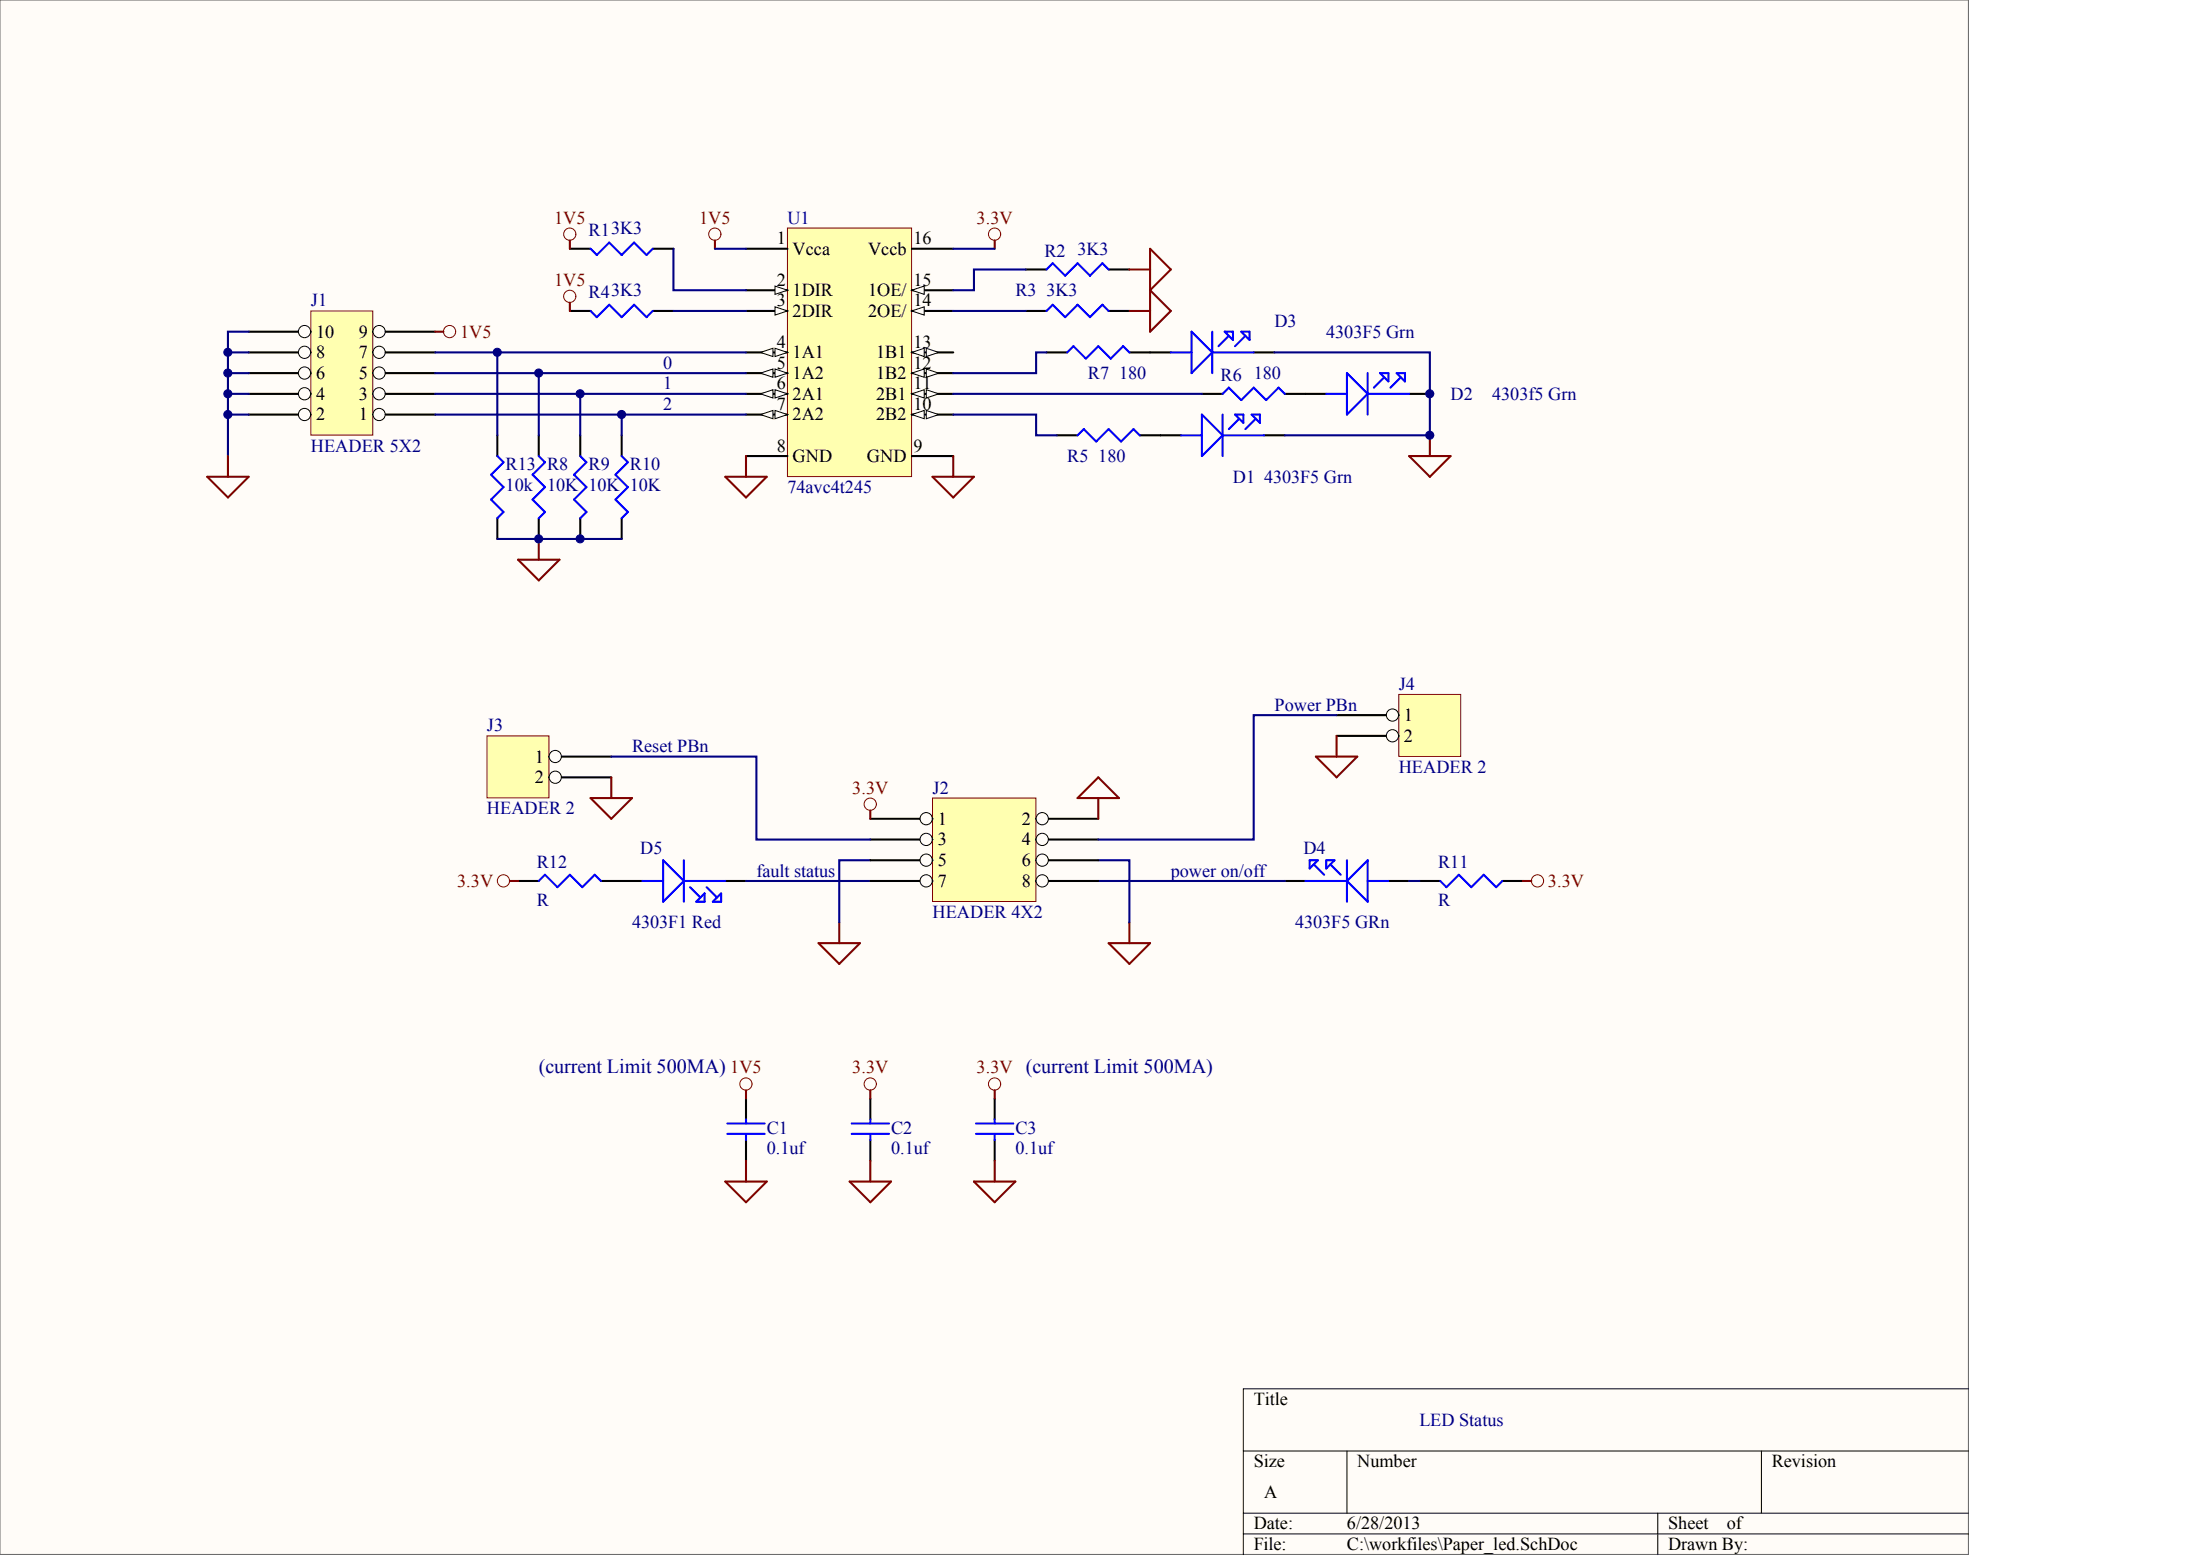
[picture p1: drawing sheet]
<svg xmlns="http://www.w3.org/2000/svg" width="840mm" height="594mm" viewBox="0 0 840 594" stroke-linecap="round" stroke-linejoin="round" font-family="sans-serif">
<path d="M0 0h751.2v593.1h-751.2z" fill="#fffcf8" stroke="#696969" stroke-width=".38"/>
<path d="M751.3 529.9h-276.8v63.3M474.5 553.6h276.8M514.1 553.6v23.8M672.2 553.6v23.8M474.5 577.4h276.8M632.7 577.4v15.8M474.5 585.3h276.8" fill="none" stroke="#000" stroke-width=".38"/>
<path d="M300.5 87h47.4v94.8h-47.4z" fill="#ffffb0" stroke="#800000" stroke-width=".38"/>
<path d="M284.7 158.2h15.8M284.7 174h15.8" fill="none" stroke="#000" stroke-width=".79"/>
<g fill="#fffcf8" stroke="#000" stroke-width=".38">
<path d="M295.8 156.6l4.7 1.6-4.7 1.6z"/>
<path d="M290.2 158.2l4.8-1.6v3.2z"/>
</g>
<path d="M284.7 150.3h15.8" fill="none" stroke="#000" stroke-width=".79"/>
<g fill="#fffcf8" stroke="#000" stroke-width=".38">
<path d="M295.8 148.7l4.7 1.6-4.7 1.6z"/>
<path d="M290.2 150.3l4.8-1.6v3.2z"/>
</g>
<path d="M284.7 142.4h15.8" fill="none" stroke="#000" stroke-width=".79"/>
<g fill="#fffcf8" stroke="#000" stroke-width=".38">
<path d="M295.8 140.8l4.7 1.6-4.7 1.6z"/>
<path d="M290.2 142.4l4.8-1.6v3.2z"/>
</g>
<path d="M284.7 134.5h15.8" fill="none" stroke="#000" stroke-width=".79"/>
<g fill="#fffcf8" stroke="#000" stroke-width=".38">
<path d="M295.8 132.9l4.7 1.6-4.7 1.5z"/>
<path d="M290.2 134.5l4.8-1.6v3.1z"/>
</g>
<path d="M348 134.5h15.8" fill="none" stroke="#000" stroke-width=".79"/>
<g fill="#fffcf8" stroke="#000" stroke-width=".38">
<path d="M348 134.5l4.7-1.6v3.1z"/>
<path d="M353.5 132.9l4.8 1.6-4.8 1.5z"/>
</g>
<path d="M348 142.4h15.8" fill="none" stroke="#000" stroke-width=".79"/>
<g fill="#fffcf8" stroke="#000" stroke-width=".38">
<path d="M348 142.4l4.7-1.6v3.2z"/>
<path d="M353.5 140.8l4.8 1.6-4.8 1.6z"/>
</g>
<path d="M348 150.3h15.8" fill="none" stroke="#000" stroke-width=".79"/>
<g fill="#fffcf8" stroke="#000" stroke-width=".38">
<path d="M348 150.3l4.7-1.6v3.2z"/>
<path d="M353.5 148.7l4.8 1.6-4.8 1.6z"/>
</g>
<path d="M348 158.2h15.8" fill="none" stroke="#000" stroke-width=".79"/>
<g fill="#fffcf8" stroke="#000" stroke-width=".38">
<path d="M348 158.2l4.7-1.6v3.2z"/>
<path d="M353.5 156.6l4.8 1.6-4.8 1.6z"/>
</g>
<path d="M348 118.6h15.8M348 174h15.8" fill="none" stroke="#000" stroke-width=".79"/>
<path d="M348 118.6l4.7-1.5v3.1z" fill="#fffcf8" stroke="#000" stroke-width=".38"/>
<path d="M348 110.7h15.8" fill="none" stroke="#000" stroke-width=".79"/>
<path d="M348 110.7l4.7-1.5v3.1z" fill="#fffcf8" stroke="#000" stroke-width=".38"/>
<path d="M284.7 94.9h15.8M348 94.9h15.8M284.7 110.7h15.8" fill="none" stroke="#000" stroke-width=".79"/>
<path d="M295.8 109.2l4.7 1.5-4.7 1.6z" fill="#fffcf8" stroke="#000" stroke-width=".38"/>
<path d="M284.7 118.6h15.8" fill="none" stroke="#000" stroke-width=".79"/>
<path d="M295.8 117.1l4.7 1.5-4.7 1.6z" fill="#fffcf8" stroke="#000" stroke-width=".38"/>
<path d="M118.6 118.6h23.7v47.4h-23.7z" fill="#ffffb0" stroke="#800000" stroke-width=".38"/>
<path d="M142.4 158.2h23.7" fill="none" stroke="#000" stroke-width=".79"/>
<circle cx="144.7" cy="158.2" r="2.33" fill="#fffcf8" stroke="#000" stroke-width=".38"/>
<path d="M94.9 158.2h23.7" fill="none" stroke="#000" stroke-width=".79"/>
<circle cx="116.2" cy="158.2" r="2.33" fill="#fffcf8" stroke="#000" stroke-width=".38"/>
<path d="M142.4 150.3h23.7" fill="none" stroke="#000" stroke-width=".79"/>
<circle cx="144.7" cy="150.2" r="2.33" fill="#fffcf8" stroke="#000" stroke-width=".38"/>
<path d="M94.9 150.3h23.7" fill="none" stroke="#000" stroke-width=".79"/>
<circle cx="116.2" cy="150.2" r="2.33" fill="#fffcf8" stroke="#000" stroke-width=".38"/>
<path d="M142.4 142.4h23.7" fill="none" stroke="#000" stroke-width=".79"/>
<circle cx="144.7" cy="142.3" r="2.33" fill="#fffcf8" stroke="#000" stroke-width=".38"/>
<path d="M94.9 142.4h23.7" fill="none" stroke="#000" stroke-width=".79"/>
<circle cx="116.2" cy="142.3" r="2.33" fill="#fffcf8" stroke="#000" stroke-width=".38"/>
<path d="M142.4 134.5h23.7" fill="none" stroke="#000" stroke-width=".79"/>
<circle cx="144.7" cy="134.4" r="2.33" fill="#fffcf8" stroke="#000" stroke-width=".38"/>
<path d="M94.9 134.5h23.7" fill="none" stroke="#000" stroke-width=".79"/>
<circle cx="116.2" cy="134.4" r="2.33" fill="#fffcf8" stroke="#000" stroke-width=".38"/>
<path d="M142.4 126.6h23.7" fill="none" stroke="#000" stroke-width=".79"/>
<circle cx="144.7" cy="126.5" r="2.33" fill="#fffcf8" stroke="#000" stroke-width=".38"/>
<path d="M94.9 126.6h23.7" fill="none" stroke="#000" stroke-width=".79"/>
<circle cx="116.2" cy="126.5" r="2.33" fill="#fffcf8" stroke="#000" stroke-width=".38"/>
<path d="M533.8 265h23.7v23.6h-23.7z" fill="#ffffb0" stroke="#800000" stroke-width=".38"/>
<path d="M510.1 272.9h23.7" fill="none" stroke="#000" stroke-width=".79"/>
<circle cx="531.4" cy="272.8" r="2.33" fill="#fffcf8" stroke="#000" stroke-width=".38"/>
<path d="M510.1 280.8h23.7" fill="none" stroke="#000" stroke-width=".79"/>
<circle cx="531.4" cy="280.7" r="2.33" fill="#fffcf8" stroke="#000" stroke-width=".38"/>
<path d="M185.8 280.8h23.7v23.6h-23.7z" fill="#ffffb0" stroke="#800000" stroke-width=".38"/>
<path d="M209.6 288.7h23.7" fill="none" stroke="#000" stroke-width=".79"/>
<circle cx="211.9" cy="288.6" r="2.33" fill="#fffcf8" stroke="#000" stroke-width=".38"/>
<path d="M209.6 296.6h23.7" fill="none" stroke="#000" stroke-width=".79"/>
<circle cx="211.9" cy="296.6" r="2.33" fill="#fffcf8" stroke="#000" stroke-width=".38"/>
<g fill="none" stroke="#000080" stroke-width=".79">
<path d="M257 94.9v15.8h27.7M272.8 94.9h11.9M363.8 94.9h15.8M257 118.6h27.7M363.8 118.6h27.7M391.5 102.8h-19.8v7.9h-7.9M94.9 134.5h-7.9v39.5M94.9 126.6h-7.9v7.9M399.4 134.5h-4v7.9h-31.6M87 158.2h7.9M87 150.3h7.9M87 142.4h7.9"/>
<path d="M166.1 158.2h118.6M166.1 150.3h118.6M166.1 142.4h118.6M205.6 142.4v23.7M221.4 150.3v15.8M237.3 158.2v7.9M363.8 158.2h31.6v7.9h7.9M363.8 150.3h94.9M284.7 336.1h47.5M332.2 328.2h-11.9v23.8M419.2 328.2h11.8v23.8M419.2 336.1h71.1"/>
<path d="M537.8 336.1h3.9"/>
</g>
<g fill="none" stroke="#800000" stroke-width=".79">
<path d="M217.5 91.8v3.1M272.8 91.8v3.1M379.6 91.8v3.1M438.9 94.9l7.9 7.9-7.9 7.9 7.9 7.9-7.9 8zM217.5 115.5v3.1M431 102.8h7.9M431 118.6h7.9M87 174v7.9M284.7 174v7.9M363.8 174v7.9M537.8 174h15.8l-7.9 7.9zM545.7 166.1v7.9"/>
<path d="M79.1 181.9h15.8l-7.9 7.9zM276.8 181.9h15.8l-7.9 7.9zM355.9 181.9h15.8l-7.9 7.9zM197.7 213.6h15.8l-7.9 7.9zM205.6 205.6v8M233.3 296.6v7.9M502.2 288.7h15.8l-7.9 7.9zM510.1 280.8v7.9M225.4 304.5h15.8l-7.9 7.9zM194.5 336.1h3.2M581.3 336.1h3.1M312.4 359.9h15.8l-7.9 7.9z"/>
<path d="M320.3 352v7.9M423.1 359.9h15.8l-7.9 7.9zM431 352v7.9M284.7 416v3.2M332.2 416v3.2M379.6 416v3.2M276.8 450.8h15.8l-7.9 7.9zM284.7 442.9v7.9M324.2 450.8h15.9l-7.9 7.9zM332.2 442.9v7.9M371.7 450.8h15.8l-7.9 7.9zM379.6 442.9v7.9"/>
</g>
<g fill="none" stroke="#000" stroke-width=".79">
<path d="M217.5 94.9h7.9M249.1 94.9h7.9M217.5 118.6h7.9M249.1 118.6h7.9M391.5 118.6h7.9M391.5 102.8h7.9M423.1 118.6h7.9M423.1 102.8h7.9M399.4 134.5h7.9M431 134.5h15.8M478.5 134.5h7.9M458.7 150.3h7.9"/>
<path d="M490.3 150.3h15.8M537.8 150.3h7.9M205.6 166.1v7.9M221.4 166.1v7.9M237.3 166.1v7.9M403.3 166.1h7.9M435 166.1h15.8M482.4 166.1h7.9M205.6 197.7v7.9M221.4 197.7v7.9M237.3 197.7v7.9M197.7 336.1h7.9"/>
<path d="M229.3 336.1h15.9M276.8 336.1h7.9M490.3 336.1h7.9M529.9 336.1h7.9M541.7 336.1h7.9M573.4 336.1h7.9M284.7 419.2v7.9M332.2 419.2v7.9M379.6 419.2v7.9M284.7 435v7.9M332.2 435v7.9M379.6 435v7.9"/>
</g>
<g fill="none" stroke="#00f" stroke-width=".79">
<path d="M225.4 94.9l2.4 2.4 4.7-4.8 4.8 4.8 4.7-4.8 4.7 4.8 2.4-2.4M225.4 118.6l2.4 2.4 4.7-4.7 4.8 4.7 4.7-4.7 4.7 4.7 2.4-2.4M399.4 102.8l2.4-2.3 4.7 4.7 4.7-4.7 4.8 4.7 4.7-4.7 2.4 2.3M399.4 118.6l2.4-2.3 4.7 4.7 4.7-4.7 4.8 4.7 4.7-4.7 2.4 2.3M407.3 134.5l2.4-2.4 4.7 4.7 4.8-4.7 4.7 4.7 4.7-4.7 2.4 2.4M446.8 134.5h7.9M454.7 126.6l7.9 7.9-7.9 7.9zM462.6 126.6v15.8M462.6 134.5h15.9M467.4 126.6h3.2v3.1zM469 128.1l-4 4M473.7 126.6h3.2v3.1z"/>
<path d="M475.3 128.1l-4 4M458.7 158.2l7.9 7.9-7.9 7.9zM466.6 158.2v15.8M466.6 150.3l2.4-2.4 4.7 4.8 4.8-4.8 4.7 4.8 4.8-4.8 2.3 2.4M471.3 158.2h3.2v3.2zM472.9 159.8l-3.9 3.9M477.7 158.2h3.1v3.2zM479.3 159.8l-4 3.9M506.1 150.3h8M514.1 142.4l7.9 7.9-7.9 7.9zM522 142.4v15.8M522 150.3h15.8"/>
<path d="M526.7 142.4h3.2v3.1zM528.3 144l-4 3.9M533 142.4h3.2v3.1zM534.6 144l-3.9 3.9M205.6 174l2.4 2.4-4.8 4.7 4.8 4.8-4.8 4.7 4.8 4.8-2.4 2.3M221.4 174l2.4 2.4-4.7 4.7 4.7 4.8-4.7 4.7 4.7 4.8-2.4 2.3M237.3 174l2.3 2.4-4.7 4.7 4.7 4.8-4.7 4.7 4.7 4.8-2.3 2.3M411.2 166.1l2.4-2.4 4.8 4.8 4.7-4.8 4.7 4.8 4.8-4.8 2.4 2.4M450.8 166.1h7.9M466.6 166.1h15.8M205.6 336.1l2.4-2.3 4.7 4.7 4.8-4.7 4.7 4.7 4.8-4.7 2.3 2.3M245.2 336.1h7.9"/>
<path d="M253.1 328.2l7.9 7.9-7.9 8zM261 328.2v15.9M261 336.1h15.8M263.4 338.5l3.9 4M269.7 338.5l3.9 4M498.2 336.1h15.9M499.8 328.2h3.2l-3.2 3.2zM501.4 329.8l4 4M506.1 328.2h3.2l-3.2 3.2zM507.7 329.8l4 4M514.1 328.2v15.9M522 328.2v15.9l-7.9-8z"/>
<path d="M522 336.1h7.9M549.6 336.1l2.4 2.4 4.8-4.7 4.7 4.7 4.7-4.7 4.8 4.7 2.4-2.4M268.9 340.9v3.2h-3.2zM275.2 340.9v3.2h-3.1zM277.6 432.6h14.2M277.6 428.7h14.2M284.7 427.1v1.6M284.7 432.6v2.4M325 432.6h14.3M325 428.7h14.3M332.2 427.1v1.6M332.2 432.6v2.4"/>
<path d="M372.5 432.6h14.2M372.5 428.7h14.2M379.6 427.1v1.6M379.6 432.6v2.4"/>
</g>
<g fill="none" stroke="#800000" stroke-width=".38">
<circle cx="217.4" cy="89.3" r="2.33"/>
<circle cx="272.8" cy="89.3" r="2.33"/>
<circle cx="379.6" cy="89.3" r="2.33"/>
<circle cx="217.4" cy="113.1" r="2.33"/>
<circle cx="192.1" cy="336.1" r="2.33"/>
<circle cx="586.8" cy="336.1" r="2.33"/>
<circle cx="284.7" cy="413.6" r="2.33"/>
<circle cx="332.1" cy="413.6" r="2.33"/>
<circle cx="379.6" cy="413.6" r="2.33"/>
</g>
<path d="M355.9 304.5h39.4v39.5h-39.4z" fill="#ffffb0" stroke="#800000" stroke-width=".38"/>
<path d="M332.2 312.4h23.7" fill="none" stroke="#000" stroke-width=".79"/>
<circle cx="353.5" cy="312.4" r="2.33" fill="#fffcf8" stroke="#000" stroke-width=".38"/>
<path d="M395.4 312.4h23.8" fill="none" stroke="#000" stroke-width=".79"/>
<circle cx="397.8" cy="312.4" r="2.33" fill="#fffcf8" stroke="#000" stroke-width=".38"/>
<path d="M332.2 320.3h23.7" fill="none" stroke="#000" stroke-width=".79"/>
<circle cx="353.5" cy="320.3" r="2.33" fill="#fffcf8" stroke="#000" stroke-width=".38"/>
<path d="M395.4 320.3h23.8" fill="none" stroke="#000" stroke-width=".79"/>
<circle cx="397.8" cy="320.3" r="2.33" fill="#fffcf8" stroke="#000" stroke-width=".38"/>
<path d="M332.2 328.2h23.7" fill="none" stroke="#000" stroke-width=".79"/>
<circle cx="353.5" cy="328.2" r="2.33" fill="#fffcf8" stroke="#000" stroke-width=".38"/>
<path d="M395.4 328.2h23.8" fill="none" stroke="#000" stroke-width=".79"/>
<circle cx="397.8" cy="328.2" r="2.33" fill="#fffcf8" stroke="#000" stroke-width=".38"/>
<path d="M332.2 336.1h23.7" fill="none" stroke="#000" stroke-width=".79"/>
<circle cx="353.5" cy="336.1" r="2.33" fill="#fffcf8" stroke="#000" stroke-width=".38"/>
<path d="M395.4 336.1h23.8" fill="none" stroke="#000" stroke-width=".79"/>
<circle cx="397.8" cy="336.1" r="2.33" fill="#fffcf8" stroke="#000" stroke-width=".38"/>
<path d="M166.1 134.5h118.6M189.8 134.5v31.6M486.4 134.5h59.3v31.6h-55.4M189.8 205.6h47.5M510.1 272.9h-31.6v47.4h-59.3M233.3 288.7h55.4v31.6h43.5" fill="none" stroke="#000080" stroke-width=".79"/>
<g fill="none" stroke="#800000" stroke-width=".38">
<circle cx="171.6" cy="126.5" r="2.33"/>
<circle cx="332.1" cy="306.8" r="2.33"/>
</g>
<path d="M166.1 126.6h3.1M419.2 296.6l7.9 7.9h-15.9zM332.2 309.3v3.1M419.2 304.5v7.9" fill="none" stroke="#800000" stroke-width=".79"/>
<path d="M189.8 166.1v7.9M189.8 197.7v7.9" fill="none" stroke="#000" stroke-width=".79"/>
<path d="M189.8 174l2.4 2.4-4.8 4.7 4.8 4.8-4.8 4.7 4.8 4.8-2.4 2.3" fill="none" stroke="#00f" stroke-width=".79"/>
<g fill="#000080" stroke="#000080" stroke-width=".38">
<circle cx="87" cy="158.2" r="1.54"/>
<circle cx="87" cy="150.2" r="1.54"/>
<circle cx="87" cy="142.3" r="1.54"/>
<circle cx="87" cy="134.4" r="1.54"/>
<circle cx="189.8" cy="134.4" r="1.54"/>
<circle cx="205.6" cy="205.6" r="1.54"/>
<circle cx="205.6" cy="142.3" r="1.54"/>
<circle cx="221.4" cy="205.6" r="1.54"/>
<circle cx="221.4" cy="150.2" r="1.54"/>
<circle cx="237.2" cy="158.2" r="1.54"/>
<circle cx="545.6" cy="166.1" r="1.54"/>
<circle cx="545.6" cy="150.2" r="1.54"/>
</g>
<text font-size="7.7" fill="#000080" x="205.6" y="409.4">(current Limit 500MA) 1V5</text>
<g font-size="7" fill="#800000">
<text x="211.5" y="85.3">1V5</text>
<text x="266.8" y="85.3">1V5</text>
<text x="372.7" y="85.3">3.3V</text>
<text x="211.5" y="109">1V5</text>
<text x="175.6" y="128.8">1V5</text>
<text x="325.3" y="302.8">3.3V</text>
<text x="174.5" y="338.4">3.3V</text>
<text x="590.8" y="338.4">3.3V</text>
<text x="325.3" y="409.6">3.3V</text>
<text x="372.7" y="409.6">3.3V (current Limit 500MA)</text>
</g>
<g font-size="7" fill="#000080">
<text x="300.5" y="85.3">U1</text>
<text x="224.6" y="90">R13K3</text>
<text x="398.6" y="98">R2</text>
<text x="411.2" y="97.2">3K3</text>
<text x="224.6" y="113.8">R43K3</text>
<text x="387.5" y="113">R3</text>
<text x="399.4" y="113">3K3</text>
<text x="118.6" y="116.9">J1</text>
<text x="486.4" y="124.8">D3</text>
<text x="506.1" y="128.8">4303F5 Grn</text>
<text x="253.1" y="140.7">0</text>
<text x="253.1" y="148.6">1</text>
<text x="415.2" y="144.6">R7</text>
<text x="427.1" y="144.6">180</text>
<text x="465.8" y="145.4">R6</text>
<text x="478.5" y="144.6">180</text>
<text x="553.6" y="152.5">D2</text>
<text x="569.4" y="152.5">4303f5 Grn</text>
<text x="253.1" y="156.5">2</text>
<text x="118.6" y="172.3">HEADER 5X2</text>
<text x="193" y="179.4">R13 R8</text>
<text x="224.6" y="179.4">R9</text>
<text x="240.4" y="179.4">R10</text>
<text x="407.3" y="176.3">R5</text>
<text x="419.2" y="176.3">180</text>
<text x="470.6" y="184.2">D1</text>
<text x="482.4" y="184.2">4303F5 Grn</text>
<text x="193" y="187.3">10k</text>
<text x="208.8" y="187.3">10K 10K 10K</text>
<text x="300.5" y="188.1">74avc4t245</text>
<text x="533.8" y="263.3">J4</text>
<text x="486.4" y="271.2">Power PBn</text>
<text x="185.8" y="279.1">J3</text>
<text x="241.2" y="287">Reset PBn</text>
<text x="533.8" y="294.9">HEADER 2</text>
<text x="355.9" y="302.8">J2</text>
<text x="185.8" y="310.7">HEADER 2</text>
<text x="244.4" y="325.7">D5</text>
<text x="497.4" y="325.7">D4</text>
<text x="204.8" y="331.3">R12</text>
<text x="288.7" y="334.4">fault status</text>
<text x="446.8" y="334.4">power on/off</text>
<text x="548.8" y="331.3">R11</text>
<text x="204.8" y="345.5">R</text>
<text x="548.8" y="345.5">R</text>
<text x="355.9" y="350.3">HEADER 4X2</text>
<text x="241.2" y="354.2">4303F1 Red</text>
<text x="494.3" y="354.2">4303F5 GRn</text>
<text x="292.6" y="432.5">C1</text>
<text x="340.1" y="432.5">C2</text>
<text x="387.5" y="432.5">C3</text>
<text x="292.6" y="440.4">0.1uf</text>
<text x="340.1" y="440.4">0.1uf</text>
<text x="387.5" y="440.4">0.1uf</text>
<text x="541.7" y="544">LED Status</text>
</g>
<g font-size="7">
<text x="296.4" y="93.2">1</text>
<text x="348.6" y="93.2">16</text>
<text x="302.5" y="97.2">Vcca</text>
<text x="331.3" y="97.2">Vccb</text>
<text x="296.4" y="109">2</text>
<text x="302.5" y="113">1DIR</text>
<text x="331.3" y="113">1OE/</text>
<text x="348.6" y="109">15</text>
<text x="296.4" y="116.9">3</text>
<text x="348.6" y="116.9">14</text>
<text x="302.5" y="120.9">2DIR</text>
<text x="331.3" y="120.9">2OE/</text>
<text x="120.6" y="128.8">10</text>
<text x="136.9" y="128.8">9</text>
<text x="120.6" y="136.7">8</text>
<text x="136.9" y="136.7">7</text>
<text x="296.4" y="132.8">4</text>
<text x="302.5" y="136.7">1A1</text>
<text x="334.4" y="136.7">1B1</text>
<text x="348.6" y="132.8">13</text>
<text x="296.4" y="140.7">5</text>
<text x="348.6" y="140.7">12</text>
<text x="120.6" y="144.6">6</text>
<text x="136.9" y="144.6">5</text>
<text x="296.4" y="148.6">6</text>
<text x="302.5" y="144.6">1A2</text>
<text x="334.4" y="144.6">1B2</text>
<text x="348.6" y="148.6">11</text>
<text x="120.6" y="152.5">4</text>
<text x="136.9" y="152.5">3</text>
<text x="302.5" y="152.5">2A1</text>
<text x="334.4" y="152.5">2B1</text>
<text x="120.6" y="160.4">2</text>
<text x="136.9" y="160.4">1</text>
<text x="296.4" y="156.5">7</text>
<text x="302.5" y="160.4">2A2</text>
<text x="334.4" y="160.4">2B2</text>
<text x="348.6" y="156.5">10</text>
<text x="296.4" y="172.3">8</text>
<text x="348.6" y="172.3">9</text>
<text x="302.5" y="176.3">GND</text>
<text x="330.8" y="176.3">GND</text>
<text x="535.8" y="275.1">1</text>
<text x="535.8" y="283">2</text>
<text x="204.1" y="290.9">1</text>
<text x="204.1" y="298.8">2</text>
<text x="357.9" y="314.7">1</text>
<text x="390" y="314.7">2</text>
<text x="357.9" y="322.6">3</text>
<text x="390" y="322.6">4</text>
<text x="357.9" y="330.5">5</text>
<text x="390" y="330.5">6</text>
<text x="357.9" y="338.4">7</text>
<text x="390" y="338.4">8</text>
<text x="478.5" y="536.1">Title</text>
<text x="478.5" y="559.8">Size</text>
<text x="518" y="559.8">Number</text>
<text x="676.2" y="559.8">Revision</text>
<text x="482.4" y="571.7">A</text>
<text x="478.5" y="583.6">Date:</text>
<text x="514.1" y="583.6">6/28/2013</text>
<text x="636.6" y="583.6">Sheet</text>
<text x="659" y="583.6">of</text>
<text x="478.5" y="591.5">File:</text>
<text x="514.1" y="591.5">C:\workfiles\Paper_led.SchDoc</text>
<text x="636.6" y="591.5">Drawn By:</text>
</g>
</svg>
